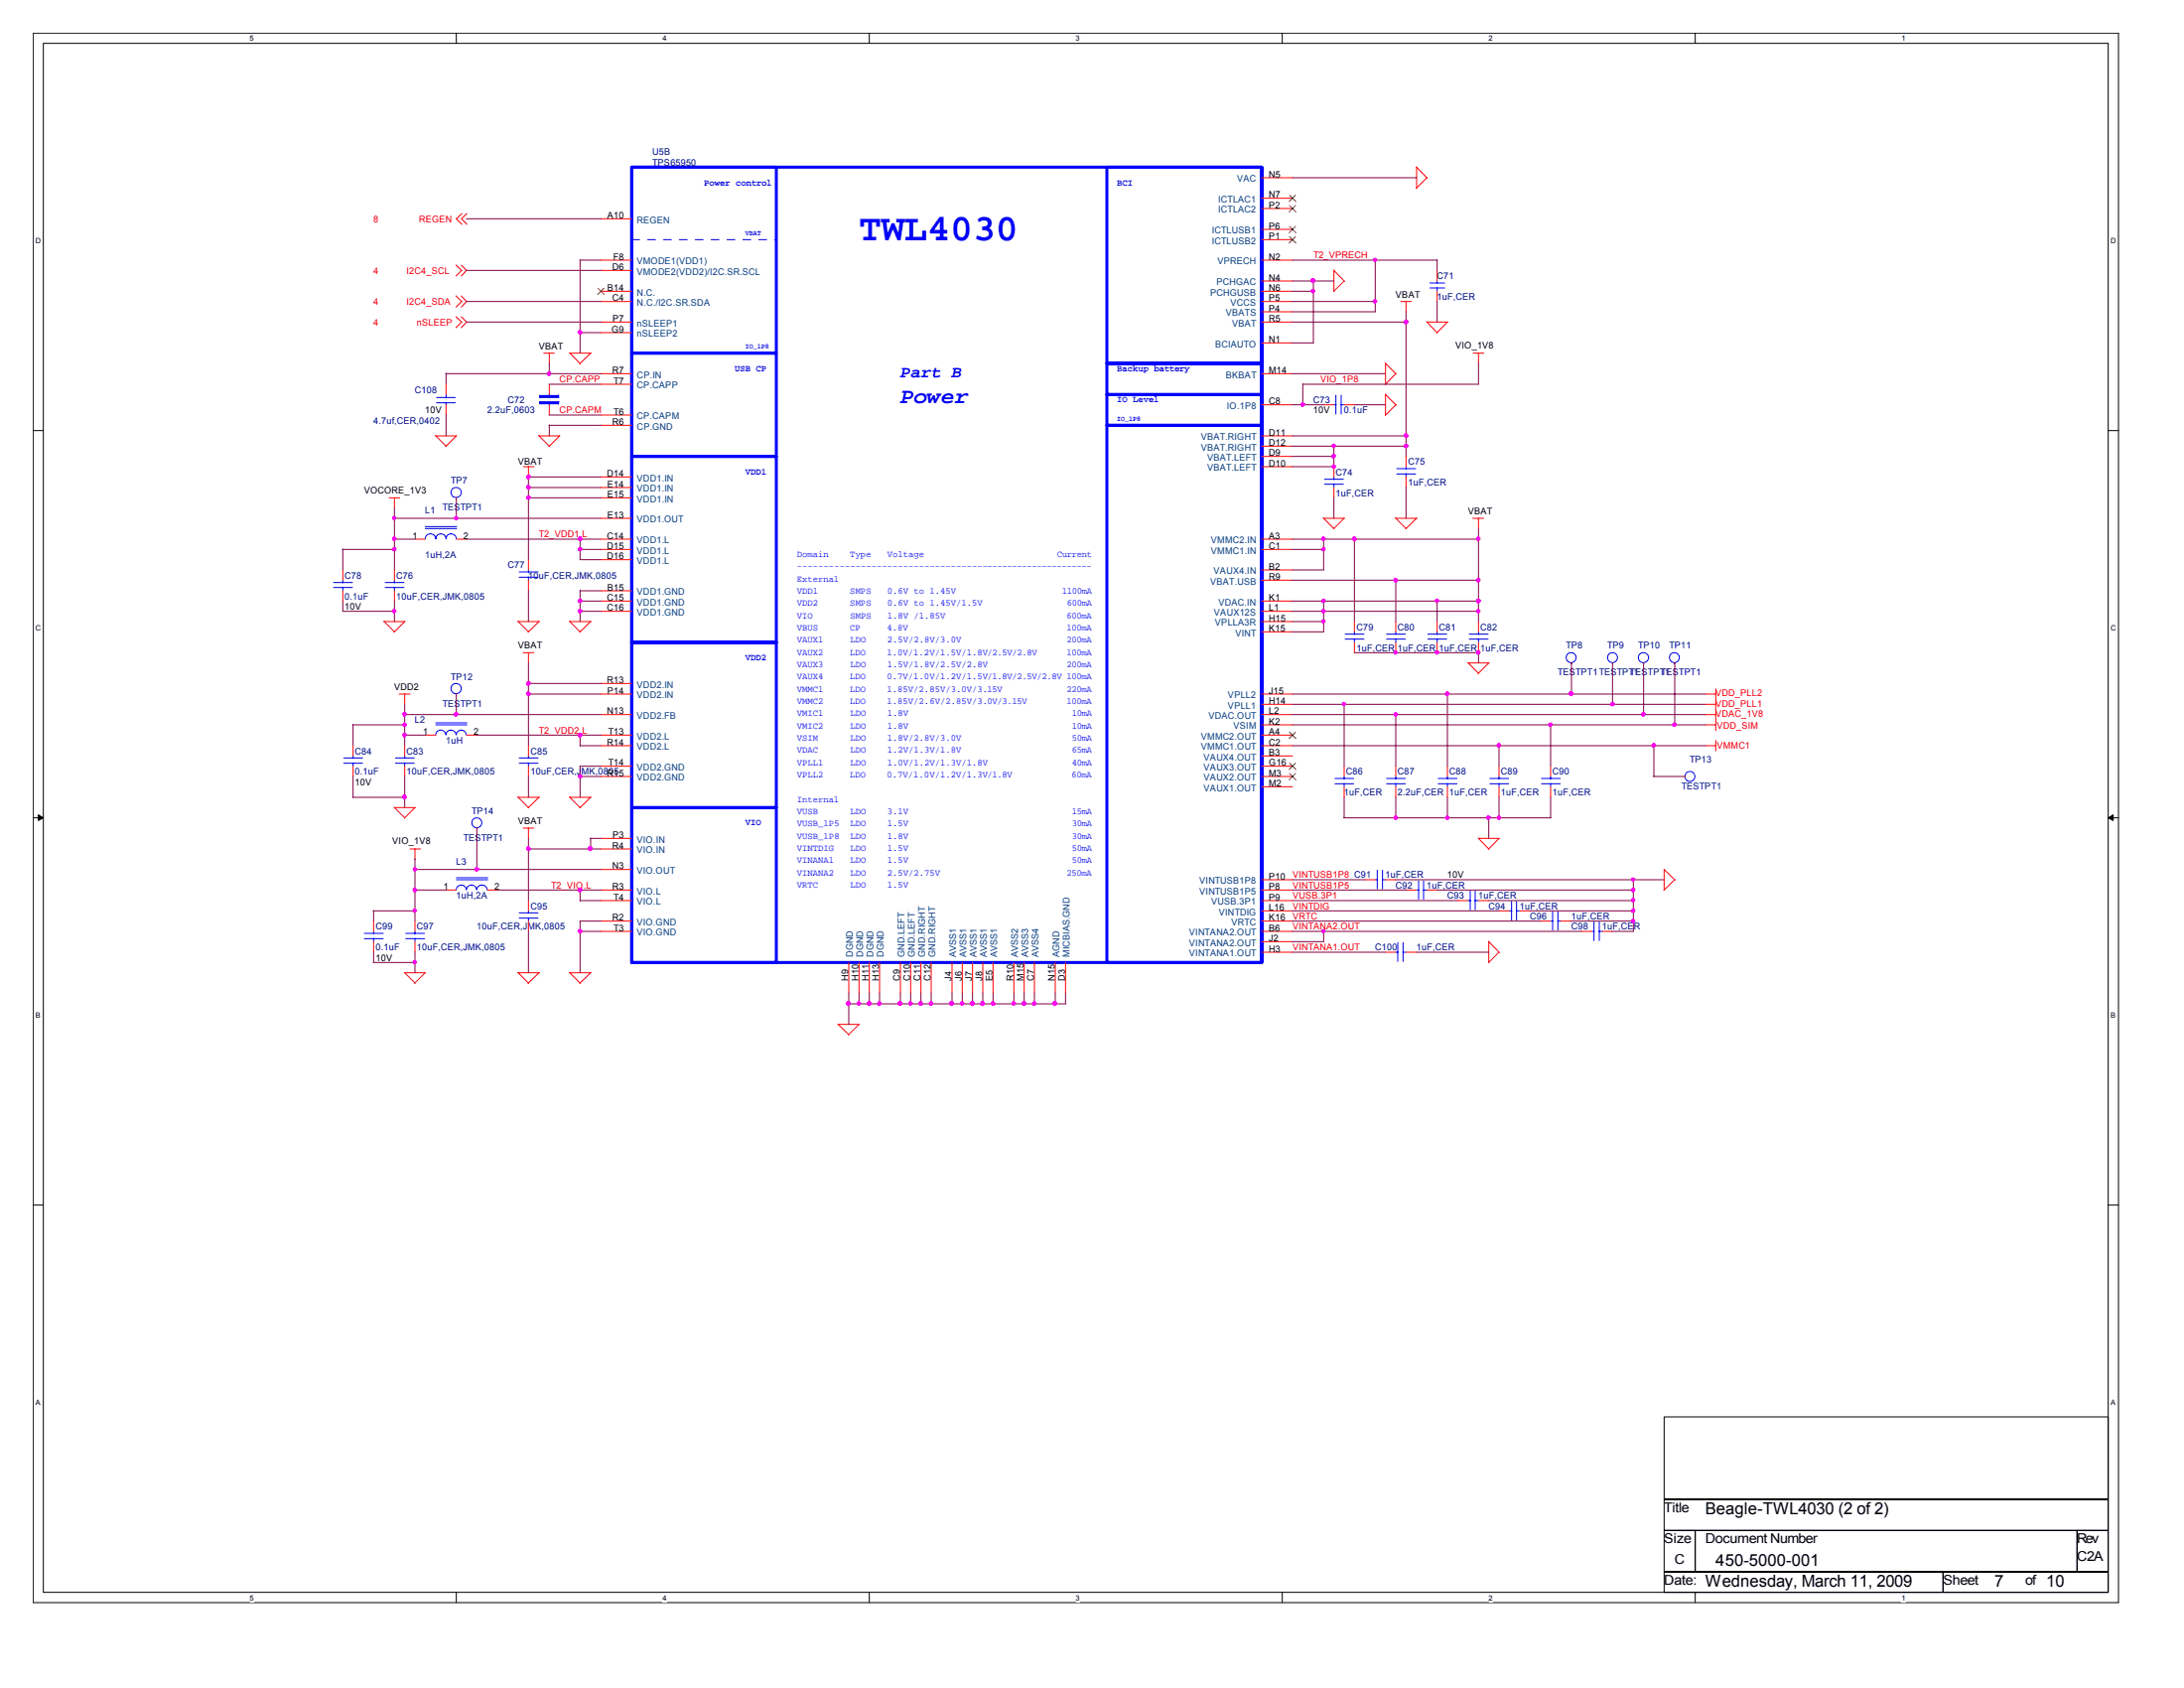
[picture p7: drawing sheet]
<svg xmlns="http://www.w3.org/2000/svg" width="279mm" height="216mm" viewBox="0 0 279 216" stroke-linecap="round" stroke-linejoin="round" font-family="sans-serif">
<path d="M4.2 4.2h266.8v200.8h-266.8zM5.5 5.5h264.2v198.2h-264.2z" fill="none" stroke="#000" stroke-width=".13"/>
<g fill="#fff">
<path d="M32 4.4h.5v1.1h-.5z"/>
<path d="M32 203.8h.5v1.1h-.5z"/>
</g>
<path d="M58.4 4.2v1.3M58.4 203.7v1.3" fill="none" stroke="#000" stroke-width=".13"/>
<g fill="#fff">
<path d="M84.8 4.4h.5v1.1h-.5z"/>
<path d="M84.8 203.8h.5v1.1h-.5z"/>
</g>
<path d="M111.2 4.2v1.3M111.2 203.7v1.3" fill="none" stroke="#000" stroke-width=".13"/>
<g fill="#fff">
<path d="M137.6 4.4h.5v1.1h-.5z"/>
<path d="M137.6 203.8h.5v1.1h-.5z"/>
</g>
<path d="M164 4.2v1.3M164 203.7v1.3" fill="none" stroke="#000" stroke-width=".13"/>
<g fill="#fff">
<path d="M190.5 4.4h.5v1.1h-.5z"/>
<path d="M190.5 203.8h.5v1.1h-.5z"/>
</g>
<path d="M216.9 4.2v1.3M216.9 203.7v1.3" fill="none" stroke="#000" stroke-width=".13"/>
<g fill="#fff">
<path d="M243.3 4.4h.5v1.1h-.5z"/>
<path d="M243.3 203.8h.5v1.1h-.5z"/>
<path d="M4.6 30.3h.6v1.1h-.6z"/>
<path d="M270 30.3h.7v1.1h-.7z"/>
<path d="M4.6 79.8h.6v1.1h-.6z"/>
<path d="M270 79.8h.7v1.1h-.7z"/>
</g>
<path d="M4.2 55.1h1.3M269.7 55.1h1.3" fill="none" stroke="#000" stroke-width=".13"/>
<g fill="#fff">
<path d="M4.6 129.4h.6v1h-.6z"/>
<path d="M270 129.4h.7v1h-.7z"/>
</g>
<path d="M4.2 104.6h1.3M269.7 104.6h1.3" fill="none" stroke="#000" stroke-width=".13"/>
<path d="M4.9 104.2l.6 .4-.6 .3zM269.7 104.6l.6-.4v.7z" fill="#000" stroke="#000" stroke-width=".13"/>
<g fill="#fff">
<path d="M4.6 178.9h.6v1.1h-.6z"/>
<path d="M270 178.9h.7v1.1h-.7z"/>
</g>
<path d="M4.2 154.1h1.3M269.7 154.1h1.3M212.9 195.7h4v5.3h-4zM212.9 181.2h56.8v10.6h-56.8zM212.9 191.8h56.8v3.9h-56.8zM216.9 195.7h48.8v5.3h-48.8zM265.7 195.7h4v5.3h-4zM212.9 201h35.7v2.7h-35.7zM248.6 201h21.1v2.7h-21.1z" fill="none" stroke="#000" stroke-width=".13"/>
<g fill="none" stroke="#f00" stroke-width=".13">
<path d="M58.3 37.8l.8 .8-.8 .7M58.3 33.9l.8 .7-.8 .7M59 37.8l.7 .8-.7 .7M59 33.9l.7 .7-.7 .7M59.1 27.3l-.7 .7 .7 .7M59.7 27.3l-.6 .7 .6 .7M76.9 38.6h3.9M76.9 33.3h3.9M76.9 37.3h3.9M76.9 34.6h3.9M76.9 28h3.9M161.4 38.6h4"/>
<path d="M161.4 26.7h4M161.4 25.4h4M161.4 30.6h4M161.4 29.3h4M161.4 33.3h4M161.4 37.3h4M161.4 35.9h4M161.4 39.9h4M161.4 22.7h4M170.6 34.5v2.8M170.6 34.6l1.4 1.4M172 35.9l-1.4 1.4"/>
<path d="M179.2 38.6h1.4M179.9 38.6v1.3M181.2 21.3v2.7M181.2 21.4l1.4 1.4M182.5 22.7l-1.3 1.4M183.9 34.6v1.3M183.9 37.3v1.3M55.7 55.7l1.4 1.4M55.8 55.8h2.6M57.1 49.1v1.4M57.1 51.8v1.3M58.3 40.5l.8 .7-.8 .7"/>
<path d="M58.4 55.8l-1.4 1.3M59 40.5l.7 .7-.7 .7M67 59.7h1.3M67.6 59.7v1.3M68.9 55.7l1.4 1.4M69 55.8h2.6M69.6 45.2h1.3M70.3 45.2v1.3M70.3 49.1v1.4M70.3 51.8v1.3M71.6 55.8l-1.4 1.3M72.9 45.1l1.3 1.4"/>
<path d="M72.9 45.2h2.7M75.6 45.2l-1.4 1.3M76.9 41.2h3.9M76.9 47.8h3.9M76.9 49.1h3.9M76.9 53.1h3.9M76.9 54.4h3.9M76.9 42.5h3.9M161.4 55.8h4M161.4 59.7h4M161.4 41.2h4M161.4 51.8h4"/>
<path d="M161.4 47.8h4M161.4 43.9h4M161.4 57.1h4M161.4 58.4h4M169.3 51.8h1.3M170.6 59.7v1.3M172 51.8h1.3M177.2 46.4v2.7M177.2 50.4v2.7M177.2 50.5l1.4 1.3M177.2 46.5l1.4 1.3M178.6 51.8l-1.4 1.3"/>
<path d="M178.6 47.8l-1.4 1.4M179.9 58.4v1.3M182.5 41.1l1.4 1.4M182.5 41.2h2.7M185.2 41.2l-1.4 1.4M188.5 45.2h1.3M189.1 45.2v1.3M43.9 72.9v1.3M43.9 75.6v1.3M49.1 79.5l1.4 1.3M49.1 79.5h2.7M49.8 63.7h1.3"/>
<path d="M50.5 63.7v1.3M50.5 72.9v1.3M50.5 75.6v1.3M51.8 79.5l-1.4 1.4M53.1 69h1.3M58.4 63.7h.1M58.4 69h1.3M66.3 79.5l1.3 1.3M66.3 79.5h2.7M67.6 71.6v1.3M67.6 74.2v1.4M69 79.5l-1.4 1.4"/>
<path d="M72.9 79.5l1.3 1.3M72.9 79.5h2.7M75.6 79.5l-1.4 1.4M76.9 66.3h3.9M76.9 63.7h3.9M76.9 69h3.9M76.9 76.9h3.9M76.9 75.6h3.9M76.9 78.2h3.9M76.9 70.3h3.9M76.9 71.6h3.9M76.9 62.4h3.9"/>
<path d="M76.9 61h3.9M161.4 79.5h4M161.4 69h4M161.4 76.9h4M161.4 78.2h4M161.4 70.3h4M161.4 72.9h4M161.4 74.2h4M169.3 66.3l1.3 1.3M169.3 66.3h2.7M170.6 62.4v1.3M172 66.3l-1.4 1.3"/>
<path d="M173.3 79.5v1.3M178.5 66.3l1.4 1.3M178.6 66.3h2.7M178.6 79.5v1.3M179.9 61v1.4M181.2 66.3l-1.4 1.3M183.9 79.5v1.3M188.4 66.3h1.4M189.1 66.3v1.3M189.1 79.5v1.3M45.2 95.4v1.3M45.2 98v1.3"/>
<path d="M51.1 88.8h1.4M51.8 88.8v1.3M51.8 95.4v1.3M51.8 98v1.3M54.4 94h1.4M58.4 88.8h.1M59.7 94h1.3M66.9 83.5h1.4M67.6 83.5v1.3M67.6 95.4v1.3M67.6 98v1.3M76.9 88.8h3.9"/>
<path d="M76.9 91.4h3.9M76.9 95.4h3.9M76.9 94h3.9M76.9 99.3h3.9M76.9 98h3.9M76.9 87.4h3.9M161.4 88.8h4M161.4 91.4h4M161.4 95.4h4M161.4 90.1h4M161.4 92.7h4M161.4 94h4"/>
<path d="M161.4 99.3h4M161.4 98h4M161.4 96.7h4M161.4 80.8h4M172 98v1.3M173.3 82.2v1.3M178.6 82.2v1.3M178.6 98v1.3M183.9 82.2v1.3M185.2 98v1.3M187.8 84.8l1.3 1.3M187.8 84.8h2.7"/>
<path d="M189.1 82.2v1.3M190.5 84.8l-1.4 1.3M191.8 98v1.3M198.4 98v1.3M201 84.8h.1M206.3 84.8h.1M210.3 84.8h.1M214.2 84.8h.1M215.6 99.3h.1M218.1 88.8h1.4M218.1 91.4h1.4M218.1 95.4h1.4"/>
<path d="M218.1 90.1h1.4M218.1 92.7h1.4M219.5 88.1v5.3M219.5 94.7v1.4M47.8 117.8v1.3M50.4 103.3l1.4 1.3M50.5 103.3h2.6M52.5 108.6h1.3M53.1 108.6v1.3M53.1 117.8v1.3M53.1 103.3l-1.4 1.3M57.1 113.8h1.3"/>
<path d="M61 105.9h.1M62.4 113.8h1.3M66.3 101.9l1.3 1.4M66.3 102h2.7M66.9 105.9h1.4M67.6 105.9v1.4M67.6 115.2v1.3M67.6 117.8v1.3M69 102l-1.4 1.3M72.9 101.9l1.3 1.4M72.9 102h2.7M75.6 102l-1.4 1.3"/>
<path d="M76.9 108.6h3.9M76.9 107.2h3.9M76.9 115.2h3.9M76.9 113.8h3.9M76.9 117.8h3.9M76.9 119.1h3.9M76.9 111.2h3.9M161.4 115.2h4M161.4 113.8h4M161.4 117.8h4M161.4 112.5h4M161.4 116.5h4"/>
<path d="M161.4 119.1h4M161.4 100.6h4M172 100.6v1.4M174.6 112.5h1.3M177.2 112.5h1.4M178.6 100.6v1.4M179.9 113.8h1.3M182.5 113.8h1.4M185.2 100.6v1.4M186.5 115.2h1.3M189.1 107.2l1.4 1.4M189.1 107.2h2.7"/>
<path d="M189.1 115.2h1.4M191.8 107.2l-1.4 1.4M191.8 100.6v1.4M191.8 116.5h1.3M194.4 116.5h1.3M197.1 117.8h1.3M198.4 100.6v1.4M199.7 117.8h1.3M202.4 119.1h1.3M205 119.1h1.3M212.9 111.2v2.6M212.9 111.2l1.4 1.4"/>
<path d="M214.2 112.5l-1.3 1.4M47.8 120.4v1.4M51.7 124.4l1.4 1.3M51.8 124.4h2.6M53.1 120.4v1.4M54.4 124.4l-1.4 1.4M66.3 124.4l1.3 1.3M66.3 124.4h2.7M69 124.4l-1.4 1.4M72.9 124.4l1.3 1.3M72.9 124.4h2.7M75.6 124.4l-1.4 1.4"/>
<path d="M107.2 131l1.4 1.3M107.2 131h2.7M108.6 123.1v3.9M109.9 131l-1.4 1.4M109.9 123.1v3.9M111.2 123.1v3.9M112.5 123.1v3.9M115.2 123.1v3.9M116.5 123.1v3.9M117.8 123.1v3.9M119.1 123.1v3.9M121.8 123.1v3.9"/>
<path d="M123.1 123.1v3.9M124.4 123.1v3.9M125.7 123.1v3.9M127 123.1v3.9M129.7 123.1v3.9M131 123.1v3.9M132.3 123.1v3.9M135 123.1v3.9M136.3 123.1v3.9M161.4 121.8h4M161.4 120.4h4M177.2 121.8h1.4"/>
<path d="M179.9 121.8h1.3M190.5 120.4v2.7M190.5 120.4l1.3 1.4M191.8 121.8l-1.4 1.3"/>
</g>
<g fill="none" stroke="#00f" stroke-width=".13">
<path d="M182.9 36.8h1.9M182.9 36.2h1.9M183.9 35.9v.3M183.9 36.8v.5M55.8 50.8h2.5M55.8 51.5h2.5M57.1 50.5v.4M57.1 51.5v.3M69 51.5h2.5M69 50.6h2.5M69 51.6h2.5M69 50.7h2.5"/>
<path d="M69.1 50.8h2.4M69.1 50.6v.3M69.1 51.3v.3M69.1 51.4h2.4M70.3 50.4v.2M70.3 51.6v.2M71.5 50.5v.3M71.5 51.4v.3M170.6 51.8h.3M170.9 50.5v2.5M171.5 51.8h.5M171.6 50.5v2.5"/>
<path d="M178.7 59.9h2.4M179.9 59.7v.3M42.7 75.1h2.4M42.7 74.5h2.4M43.9 74.2v.3M43.9 75.1v.5M49.3 75.1h2.4M49.3 74.5h2.4M50.5 74.2v.3M50.5 75.1v.5M54.4 68.9a.68 .68 0 0 1 .7-.6 .68 .68 0 0 1 .7 .6 .66 .66 0 0 1 .6-.6 .66 .66 0 0 1 .7 .6 .66 .66 0 0 1 .6-.6 .66 .66 0 0 1 .7 .6M54.4 67.6h4"/>
<path d="M54.4 67.4h4M66.4 73.8h2.4M66.4 73.2h2.4M67.6 72.9v.3M67.6 73.8v.4M169.5 61.9h2.4M169.5 61.3h2.4M170.6 61v.3M170.6 61.9v.5M178.7 60.6h2.4M179.9 60.6v.4M44 97.6h2.4"/>
<path d="M44 96.9h2.4M45.2 96.7v.3M45.2 97.6v.4M50.6 97.6h2.4M50.6 96.9h2.4M51.8 96.7v.3M51.8 97.6v.4M55.8 94a.64 .64 0 0 1 .6-.6 .64 .64 0 0 1 .6 .6M55.8 92.7h3.9M55.8 92.5h3.9M57.1 94a.64 .64 0 0 1 .6-.6 .64 .64 0 0 1 .6 .6M58.4 94a.64 .64 0 0 1 .6-.6 .64 .64 0 0 1 .6 .6"/>
<path d="M66.4 97.6h2.4M66.4 96.9h2.4M67.6 96.7v.3M67.6 97.6v.4M170.8 99.6h2.4M172 99.3v.3M172.1 81.7h2.4M172.1 81.1h2.4M173.3 80.8v.4M173.3 81.7v.5M177.4 99.6h2.4M177.4 81.7h2.4"/>
<path d="M177.4 81.1h2.4M178.6 80.8v.4M178.6 81.7v.5M178.6 99.3v.3M182.7 81.7h2.4M182.7 81.1h2.4M183.9 80.8v.4M183.9 81.7v.5M184 99.6h2.4M185.2 99.3v.3M188 81.7h2.4M188 81.1h2.4"/>
<path d="M189.1 80.8v.4M189.1 81.7v.5M190.6 99.6h2.4M191.8 99.3v.3M197.2 99.6h2.4M198.4 99.3v.3M46.6 119.4h2.4M47.8 119.1v.3M51.9 119.4h2.4M53.1 119.1v.3M58.4 113.8a.64 .64 0 0 1 .6-.6 .64 .64 0 0 1 .6 .6M58.4 112.5h4"/>
<path d="M58.4 112.3h4M59.7 113.8a.64 .64 0 0 1 .6-.6 .64 .64 0 0 1 .7 .6M61 113.8a.66 .66 0 0 1 .7-.6 .66 .66 0 0 1 .6 .6M66.4 117.4h2.4M66.4 116.8h2.4M67.6 116.5v.3M67.6 117.4v.4M170.8 100.2h2.4M172 100.2v.4M175.9 112.5h.3M176.2 111.3v2.4M176.8 112.5h.4"/>
<path d="M176.9 111.3v2.4M177.4 100.2h2.4M178.6 100.2v.4M181.2 113.8h.3M181.5 112.6v2.4M182.1 113.8h.4M182.1 112.6v2.4M184 100.2h2.4M185.2 100.2v.4M187.8 115.2h.3M188.1 114v2.4M188.7 115.2h.4"/>
<path d="M188.7 114v2.4M190.6 100.2h2.4M191.8 100.2v.4M193.1 116.5h.3M193.4 115.3v2.4M194 116.5h.4M194 115.3v2.4M197.2 100.2h2.4M198.4 117.8h.3M198.4 100.2v.4M198.6 116.6v2.4M199.3 117.8h.4"/>
<path d="M199.3 116.6v2.4M203.7 119.1h.3M203.9 117.9v2.4M204.6 119.1h.4M204.6 117.9v2.4M46.6 120.1h2.4M47.8 120v.4M51.9 120.1h2.4M53.1 120v.4M178.6 121.8h.3M178.8 120.6v2.4M179.5 121.8h.4"/>
<path d="M179.5 120.6v2.4"/>
<circle cx="58.4" cy="63" r=".66"/>
<circle cx="58.3" cy="88.1" r=".66"/>
<circle cx="201" cy="84.1" r=".64"/>
<circle cx="206.3" cy="84.1" r=".64"/>
<circle cx="210.2" cy="84.1" r=".66"/>
<circle cx="214.2" cy="84.1" r=".64"/>
<circle cx="216.2" cy="99.3" r=".64"/>
<circle cx="61" cy="105.2" r=".64"/>
</g>
<path d="M80.8 30.6h18.6M141.6 21.4v99.1M80.8 58.4h18.6M80.8 45.2h18.6M141.6 50.5h18.5M141.6 54.4h18.5M141.6 46.5h18.5M80.8 82.2h18.6" fill="none" stroke="#00f" stroke-width=".13" stroke-dasharray="1 1 1 1 1 1 1 1"/>
<path d="M80.8 21.4h80.6v101.7h-80.6zM80.8 21.4h18.5v23.8h-18.5zM141.6 21.4h19.8v25.1h-19.8zM80.8 45.2h18.5v13.2h-18.5zM80.8 58.4h18.5v23.8h-18.5zM141.6 46.5h19.8v4h-19.8zM141.6 50.5h19.8v3.9h-19.8zM141.6 54.4h19.8v68.7h-19.8zM80.8 82.2h18.5v21.1h-18.5zM80.8 103.3h18.5v19.8h-18.5z" fill="none" stroke="#00f" stroke-width=".38"/>
<g fill="none" stroke="#804000" stroke-width=".13">
<path d="M76.5 36.9l.8 .8M77.3 36.9l-.8 .8M165 26.3l.8 .8M165 25l.8 .8M165 30.3l.8 .8M165 29l.8 .8M165.7 26.3l-.8 .8M165.7 25l-.8 .8M165.7 30.3l-.8 .8M165.7 29l-.8 .8M165 93.6l.8 .8M165 97.6l.8 .8"/>
<path d="M165 98.9l.8 .8M165.7 93.6l-.8 .8M165.7 97.6l-.8 .8M165.7 98.9l-.8 .8"/>
</g>
<g fill="none" stroke="#800040" stroke-width=".13">
<path d="M59.6 38.6h17.3M59.6 34.6h17.3M59.6 28h17.3M74.2 33.3h2.7M74.2 33.2v12M165.3 38.6h10.6M165.3 33.3h18.6M165.3 22.7h15.9M165.3 35.9h5.3M165.3 37.3h2.7M168 35.9v8h-2.7M175.9 33.2v6.7h-10.6"/>
<path d="M179.9 39.8v18.6M183.9 33.2v1.4M183.9 38.5v2.7M57 47.8h19.9M57.1 47.8v1.3M57.1 53v2.8M59.6 41.2h17.3M70.2 53.1h6.7M70.2 49.1h6.7M70.2 54.4h6.7M70.3 46.4v1.4M70.3 54.4v1.4"/>
<path d="M74.2 42.5h2.7M165.3 51.8h4M165.3 47.8h11.9M165.3 57.1h14.6M165.3 41.2h14.6M165.3 58.4h5.3M165.3 55.8h14.6M166.7 49.1v2.7M170.6 57v2.7h-5.3M173.2 51.8h4M189.1 46.4v2.7h-22.5M43.8 78.2h6.7"/>
<path d="M43.8 70.3h6.7M43.9 70.2v2.7M43.9 76.8v1.4M50.4 69h2.7M50.4 66.3h26.5M50.5 64.9v8M50.5 76.8v2.7M58.4 63.6v2.7M59.6 69h17.3M67.6 61h9.3M67.6 63.7h9.3M67.6 62.4h9.3"/>
<path d="M67.6 61v10.6M67.6 75.5v4M74.2 78.2h2.7M74.2 71.6h2.7M74.2 70.3h2.7M74.2 76.9h2.7M74.2 75.6h2.7M74.2 68.9v2.7M74.2 75.5v4M165.3 78.2h23.8M165.3 69h23.8M165.3 70.3h4"/>
<path d="M165.3 76.9h23.8M165.3 74.2h23.8M165.3 79.5h4M169.3 76.8v4h-4M169.3 68.9v4h-4M170.6 63.6v2.7M173.3 68.9v10.6M178.6 74.2v5.3M179.9 62.3v4M183.9 76.8v2.7M189.1 67.6v11.9M45.1 92.7h6.7"/>
<path d="M45.2 92.7v2.7M45.2 99.3v2.7M51.7 94h2.7M51.7 91.4h25.2M51.8 90v5.4M51.8 99.3v4M58.4 88.7v2.7M61 94h15.9M67.6 88.8h9.3M67.6 87.4h9.3M67.6 84.8v10.6M67.6 99.3v2.7"/>
<path d="M74.2 99.3h2.7M74.2 95.4h2.7M74.2 98h2.7M74.2 94v1.4M74.2 98v4M165.3 95.4h52.9M165.3 92.7h52.9M165.3 88.8h52.9M165.3 90.1h52.9M165.3 91.4h52.9M172 90v8M173.2 83.5h15.9"/>
<path d="M178.6 91.4v6.6M185.2 88.7v9.3M189.1 83.4v1.4M191.8 95.3v2.7M198.4 92.7v5.3M201 84.8v4M206.3 84.8v5.3M210.3 84.8v6.6M211.5 99.3h4.1M211.6 95.3v4M214.2 84.8v7.9M45.1 102h6.7"/>
<path d="M47.8 116.5h5.3M47.8 116.5v1.3M53 113.8h4.1M53 111.2h23.9M53.1 109.9v7.9M61 105.9v5.3M63.6 113.8h13.3M67.6 108.6h9.3M67.6 107.2v8M67.6 119.1v5.3M74.2 119.1h2.7M74.2 117.8h2.7"/>
<path d="M74.2 115.2h2.7M74.2 113.8v1.4M74.2 117.8v6.6M75.5 107.2h1.4M75.6 107.2v1.4M165.3 119.1h37.1M165.3 112.5h9.3M165.3 113.8h14.6M165.3 117.8h31.8M165.3 115.2h21.2M165.3 116.5h26.5M169.3 119.1v1.3h-4"/>
<path d="M172 101.9v2.7M178.5 112.5h34.4M178.6 101.9v2.7M183.8 113.8h25.2M185.2 101.9v2.7M190.4 115.2h18.6M190.5 104.6v2.6M191.8 101.9v2.7M195.7 116.5h13.3M198.4 101.9v2.7h-26.5M201 117.8h8M209 112.5v6.6h-2.8"/>
<path d="M47.8 123.1h5.3M47.8 121.8v1.3M53.1 121.8v2.6M108.6 127v4M109.9 127v1.4M111.2 127v1.4M112.5 127v1.4M115.2 127v1.4M116.5 127v1.4M117.8 127v1.4M119.1 127v1.4M121.8 127v1.4"/>
<path d="M123.1 127v1.4M124.4 127v1.4M125.7 127v1.4M127 127v1.4M129.7 127v1.4M131 127v1.4M132.3 127v1.4M135 127v1.4M136.3 127v1.4h-27.8M165.3 121.8h11.9M181.2 121.8h9.3"/>
</g>
<g fill="#f0f" stroke="#f0f" stroke-width=".13">
<path d="M130.8 128.2l.2-.1 .2 .1v.3l-.2 .1-.2-.1z" fill-rule="evenodd"/>
<path d="M129.5 128.2l.2-.1 .2 .1-.1 .3-.1 .1-.2-.1z" fill-rule="evenodd"/>
<path d="M51.6 93.8h.1l.2 .1v.3l-.2 .1-.1-.1z" fill-rule="evenodd"/>
<path d="M185 104.4h.3l.1 .2-.1 .1-.2 .1-.1-.1z" fill-rule="evenodd"/>
<path d="M178.4 104.4h.3l.1 .2-.1 .1-.2 .1-.1-.1z" fill-rule="evenodd"/>
<path d="M188.9 76.7h.4l.1 .1-.1 .2-.2 .1-.2-.1z" fill-rule="evenodd"/>
<path d="M183.7 76.7h.3l.1 .1-.1 .2-.2 .1-.1-.1z" fill-rule="evenodd"/>
<path d="M132.1 128.2l.2-.1 .2 .1v.3l-.2 .1-.2-.1z" fill-rule="evenodd"/>
<path d="M169.1 76.7h.4v.1v.2l-.2 .1-.2-.1z" fill-rule="evenodd"/>
<path d="M58.2 66.1h.3l.1 .2-.1 .1-.2 .1-.1-.1z" fill-rule="evenodd"/>
<path d="M50.3 66.1h.3l.1 .2-.1 .1-.2 .1-.1-.1z" fill-rule="evenodd"/>
<path d="M52.9 122.9h.3l.1 .2-.1 .1-.2 .1-.1-.1z" fill-rule="evenodd"/>
<path d="M169.1 118.9h.4v.2v.2h-.2h-.2z" fill-rule="evenodd"/>
<path d="M188.9 83.3h.4l.1 .1-.1 .2-.2 .1-.2-.1z" fill-rule="evenodd"/>
<path d="M183.7 83.3h.3l.1 .1-.1 .2-.2 .1-.1-.1z" fill-rule="evenodd"/>
<path d="M191.6 104.4h.3l.1 .2-.1 .1-.2 .1-.1-.1z" fill-rule="evenodd"/>
<path d="M188.9 74h.2l.2 .1v.3l-.2 .1-.2-.1z" fill-rule="evenodd"/>
<path d="M178.4 74h.1l.2 .1v.3l-.2 .1-.1-.1z" fill-rule="evenodd"/>
<path d="M125.5 128.2l.2-.1 .2 .1v.3l-.2 .1-.2-.1z" fill-rule="evenodd"/>
<path d="M124.2 128.2l.2-.1 .2 .1-.1 .3-.1 .1-.2-.1z" fill-rule="evenodd"/>
<path d="M208.8 113.6h.1l.2 .1v.3l-.2 .1-.1-.1z" fill-rule="evenodd"/>
<path d="M125.5 128.2l.2-.1 .2 .1v.3l-.2 .1-.2-.1z" fill-rule="evenodd"/>
<path d="M170.4 59.5h.4l.1 .1-.1 .2-.2 .1-.2-.1z" fill-rule="evenodd"/>
<path d="M170.4 58.2h.4l.1 .1-.1 .2-.2 .1-.2-.1z" fill-rule="evenodd"/>
<path d="M208.8 115l.1-.1 .2 .1v.3l-.2 .1-.1-.1z" fill-rule="evenodd"/>
<path d="M208.8 117.6h.3l.1 .2-.1 .1-.2 .1-.1-.1z" fill-rule="evenodd"/>
<path d="M188.9 78h.4l.1 .1-.1 .2-.2 .1-.2-.1z" fill-rule="evenodd"/>
<path d="M169.1 78h.4v.1v.2l-.2 .1-.2-.1z" fill-rule="evenodd"/>
<path d="M211.4 95.1h.1l.3 .1-.1 .3-.2 .1-.1-.1z" fill-rule="evenodd"/>
<path d="M191.6 95.1h.1l.2 .1v.3l-.2 .1-.1-.1z" fill-rule="evenodd"/>
<path d="M50.3 78h.3l.1 .1-.1 .2-.2 .1-.1-.1z" fill-rule="evenodd"/>
<path d="M70.1 47.6l.1-.1 .2 .2v.3h-.2h-.1z" fill-rule="evenodd"/>
<path d="M169.1 70.1h.4v.1v.2l-.2 .1-.2-.1z" fill-rule="evenodd"/>
<path d="M178.4 83.3h.3l.1 .1-.1 .2-.2 .1-.1-.1z" fill-rule="evenodd"/>
<path d="M50.3 70.1h.3l.1 .1-.1 .2-.2 .1-.1-.1z" fill-rule="evenodd"/>
<path d="M58.2 91.2h.3l.1 .2-.1 .1-.2 .1-.1-.1z" fill-rule="evenodd"/>
<path d="M51.6 91.2h.3l.1 .2-.1 .1-.2 .1-.1-.1z" fill-rule="evenodd"/>
<path d="M109.7 128.2l.2-.1 .2 .1-.1 .3-.1 .1-.2-.1z" fill-rule="evenodd"/>
<path d="M51.6 101.7h.1l.2 .1v.3l-.2 .1-.1-.1z" fill-rule="evenodd"/>
<path d="M52.9 116.3h.3l.1 .2-.1 .1-.2 .1-.1-.1z" fill-rule="evenodd"/>
<path d="M112.3 128.2l.2-.1 .2 .1v.3l-.2 .1-.2-.1z" fill-rule="evenodd"/>
<path d="M169.1 68.7h.2l.2 .1v.3l-.2 .1-.2-.1z" fill-rule="evenodd"/>
<path d="M169.1 79.3h.4v.2v.1l-.2 .1-.2-.1z" fill-rule="evenodd"/>
<path d="M111 128.2l.2-.1 .2 .1-.1 .3-.1 .1-.2-.1z" fill-rule="evenodd"/>
<path d="M117.6 128.2l.2-.1 .2 .1-.1 .3-.1 .1-.2-.1z" fill-rule="evenodd"/>
<path d="M124.2 128.2l.2-.1 .2 .1-.1 .3-.1 .1-.2-.1z" fill-rule="evenodd"/>
<path d="M122.9 128.2l.2-.1 .2 .1-.1 .3-.1 .1-.2-.1z" fill-rule="evenodd"/>
<path d="M116.3 128.2l.2-.1 .2 .1-.1 .3-.1 .1-.2-.1z" fill-rule="evenodd"/>
<path d="M52.9 111h.3l.1 .2-.1 .1-.2 .1-.1-.1z" fill-rule="evenodd"/>
<path d="M111 128.2l.2-.1 .2 .1-.1 .3-.1 .1-.2-.1z" fill-rule="evenodd"/>
<path d="M188.9 76.7h.4l.1 .1-.1 .2-.2 .1-.2-.1z" fill-rule="evenodd"/>
<path d="M175.7 38.4h.4v.1v.2l-.2 .1-.2-.1z" fill-rule="evenodd"/>
<path d="M175.7 33.1h.4v.1v.2l-.2 .1-.2-.1z" fill-rule="evenodd"/>
<path d="M185 88.5h.1l.2 .1v.3l-.2 .1-.1-.1z" fill-rule="evenodd"/>
<path d="M171.8 89.9h.3l.1 .1-.1 .2-.2 .1-.1-.1z" fill-rule="evenodd"/>
<path d="M210.1 91.2h.3l.1 .2-.1 .1-.2 .1-.1-.1z" fill-rule="evenodd"/>
<path d="M178.4 91.2h.3l.1 .2-.1 .1-.2 .1-.1-.1z" fill-rule="evenodd"/>
<path d="M198.2 92.5h.3l.1 .2-.1 .1-.2 .1-.1-.1z" fill-rule="evenodd"/>
<path d="M190.3 104.4h.3l.1 .2-.1 .1-.2 .1-.1-.1z" fill-rule="evenodd"/>
<path d="M170.4 56.9h.4l.1 .1-.1 .2-.2 .1-.2-.1z" fill-rule="evenodd"/>
<path d="M188.9 68.7h.2l.2 .1v.3l-.2 .1-.2-.1z" fill-rule="evenodd"/>
<path d="M130.8 128.2l.2-.1 .2 .1v.3l-.2 .1-.2-.1z" fill-rule="evenodd"/>
<path d="M52.9 113.6h.1l.3 .1-.1 .3-.2 .1-.1-.1z" fill-rule="evenodd"/>
<path d="M169.1 78h.4v.1v.2l-.2 .1-.2-.1z" fill-rule="evenodd"/>
<path d="M208.8 116.3h.3l.1 .2-.1 .1-.2 .1-.1-.1z" fill-rule="evenodd"/>
<path d="M51.6 92.5h.3l.1 .2-.1 .1-.2 .1-.1-.1z" fill-rule="evenodd"/>
<path d="M118.9 128.2l.2-.1 .2 .1v.3l-.2 .1-.2-.1z" fill-rule="evenodd"/>
<path d="M50.3 68.7h.1l.2 .1v.3l-.2 .1-.1-.1z" fill-rule="evenodd"/>
<path d="M208.8 112.3h.3l.1 .2-.1 .2h-.2h-.1z" fill-rule="evenodd"/>
<circle cx="74.2" cy="99.3" r=".25"/>
<circle cx="74.2" cy="94" r=".26"/>
<circle cx="67.6" cy="62.3" r=".26"/>
<circle cx="67.6" cy="61" r=".26"/>
<circle cx="121.7" cy="128.4" r=".26"/>
<circle cx="67.6" cy="88.7" r=".26"/>
<circle cx="166.7" cy="51.7" r=".25"/>
<circle cx="179.9" cy="55.7" r=".26"/>
<circle cx="179.9" cy="41.2" r=".26"/>
<circle cx="74.2" cy="113.8" r=".26"/>
<circle cx="74.2" cy="42.5" r=".26"/>
<circle cx="108.5" cy="128.4" r=".26"/>
<circle cx="173.3" cy="68.9" r=".26"/>
<circle cx="74.2" cy="78.2" r=".25"/>
<circle cx="115.1" cy="128.4" r=".26"/>
<circle cx="75.5" cy="108.5" r=".26"/>
<circle cx="74.2" cy="70.2" r=".25"/>
<circle cx="74.2" cy="68.9" r=".26"/>
<circle cx="67.6" cy="63.6" r=".25"/>
<circle cx="127" cy="128.4" r=".26"/>
<circle cx="67.6" cy="87.4" r=".26"/>
<circle cx="61" cy="111.2" r=".25"/>
<circle cx="74.2" cy="119.1" r=".25"/>
<circle cx="135" cy="128.4" r=".26"/>
<circle cx="168" cy="37.2" r=".25"/>
<circle cx="168" cy="35.9" r=".26"/>
<circle cx="201" cy="88.7" r=".26"/>
<circle cx="206.3" cy="90.1" r=".25"/>
<circle cx="214.2" cy="92.7" r=".25"/>
<circle cx="179.9" cy="57" r=".25"/>
<circle cx="74.2" cy="76.8" r=".25"/>
<circle cx="67.6" cy="108.5" r=".26"/>
</g>
<text font-size="4.9" fill="#00f" x="109.9" y="30.8">TWL4030</text>
<text font-size="2.8" fill="#00f" x="115.2" y="51.5">Power</text>
<text font-size="2.1" fill="#00f" x="115.2" y="48.3">Part B</text>
<g font-size="2.1">
<text x="218.2" y="193.7">Beagle-TWL4030 (2 of 2)</text>
<text x="218.2" y="203">Wednesday, March 11, 2009</text>
<text x="219.5" y="200.3">450-5000-001</text>
<text x="255.2" y="203">7</text>
<text x="261.8" y="203">10</text>
</g>
<g font-size="1.7">
<text x="212.9" y="193.4">Title</text>
<text x="212.9" y="197.4">Size</text>
<text x="218.2" y="197.4">Document Number</text>
<text x="265.7" y="197.4">Rev</text>
<text x="212.9" y="202.6">Date:</text>
<text x="214.2" y="200">C</text>
<text x="248.6" y="202.6">Sheet</text>
<text x="259.1" y="202.6">of</text>
<text x="265.7" y="199.6">C2A</text>
</g>
<g font-size="1.2" fill="#000080">
<text x="83.5" y="19.9">U5B</text>
<text x="83.5" y="21.2">TPS65950</text>
<text x="183.9" y="35.7">C71</text>
<text x="183.9" y="38.4">1uF,CER</text>
<text x="53.1" y="50.2">C108</text>
<text x="62.4" y="52.9">2.2uF,0603</text>
<text x="65" y="51.6">C72</text>
<text x="168" y="51.6">C73</text>
<text x="172" y="52.9">0.1uF</text>
<text x="47.8" y="54.2">4.7uf,CER,0402</text>
<text x="180.2" y="59.5">C75</text>
<text x="54.4" y="65.7">L1</text>
<text x="56.6" y="65.3">TESTPT1</text>
<text x="57.7" y="61.8">TP7</text>
<text x="170.9" y="60.8">C74</text>
<text x="170.9" y="63.5">1uF,CER</text>
<text x="180.2" y="62.1">1uF,CER</text>
<text x="54.4" y="71.4">1uH,2A</text>
<text x="44.1" y="74">C78</text>
<text x="44.1" y="76.7">0.1uF</text>
<text x="50.7" y="74">C76</text>
<text x="50.7" y="76.7">10uF,CER,JMK,0805</text>
<text x="65" y="72.7">C77</text>
<text x="67.6" y="74">10uF,CER,JMK,0805</text>
<text x="173.6" y="80.6">C79</text>
<text x="173.6" y="83.3">1uF,CER 1uF,CER 1uF,CER 1uF,CER</text>
<text x="178.8" y="80.6">C80</text>
<text x="184.1" y="80.6">C81</text>
<text x="189.4" y="80.6">C82</text>
<text x="200.4" y="83">TP8</text>
<text x="205.7" y="83">TP9</text>
<text x="209.6" y="83">TP10</text>
<text x="213.6" y="83">TP11</text>
<text x="57.7" y="87">TP12</text>
<text x="199.3" y="86.4">TESTPT1 TESTPT1</text>
<text x="208.5" y="86.4">TESTPT1</text>
<text x="212.5" y="86.4">TESTPT1</text>
<text x="53.1" y="92.5">L2</text>
<text x="56.6" y="90.4">TESTPT1</text>
<text x="57.1" y="95.1">1uH</text>
<text x="45.4" y="96.5">C84</text>
<text x="45.4" y="99.1">0.1uF</text>
<text x="52" y="96.5">C83</text>
<text x="52" y="99.1">10uF,CER,JMK,0805</text>
<text x="67.9" y="96.5">C85</text>
<text x="67.9" y="99.1">10uF,CER,JMK,0805</text>
<text x="172" y="101.7">1uF,CER</text>
<text x="172.2" y="99.1">C86</text>
<text x="178.8" y="99.1">C87</text>
<text x="178.8" y="101.7">2.2uF,CER 1uF,CER</text>
<text x="185.4" y="99.1">C88</text>
<text x="192" y="99.1">C89</text>
<text x="192" y="101.7">1uF,CER</text>
<text x="198.6" y="99.1">C90</text>
<text x="198.6" y="101.7">1uF,CER</text>
<text x="215.1" y="101">TESTPT1</text>
<text x="216.2" y="97.5">TP13</text>
<text x="59.3" y="107.6">TESTPT1</text>
<text x="60.4" y="104.1">TP14</text>
<text x="58.4" y="110.6">L3</text>
<text x="177.2" y="112.3">1uF,CER</text>
<text x="178.6" y="113.6">C92</text>
<text x="182.5" y="113.6">1uF,CER</text>
<text x="48.1" y="118.9">C99</text>
<text x="53.3" y="118.9">C97</text>
<text x="58.4" y="114.9">1uH,2A</text>
<text x="61" y="118.9">10uF,CER,JMK,0805</text>
<text x="67.9" y="116.3">C95</text>
<text x="185.2" y="114.9">C93</text>
<text x="189.1" y="114.9">1uF,CER</text>
<text x="190.5" y="116.3">C94</text>
<text x="194.4" y="116.3">1uF,CER</text>
<text x="195.7" y="117.6">C96</text>
<text x="201" y="117.6">1uF,CER</text>
<text x="201" y="118.9">C98</text>
<text x="205" y="118.9">1uF,CER</text>
<text x="48.1" y="121.5">0.1uF</text>
<text x="53.3" y="121.5">10uF,CER,JMK,0805</text>
<text x="175.9" y="121.5">C100</text>
<text x="181.2" y="121.5">1uF,CER</text>
</g>
<g font-size="1.2" fill="#00f">
<text x="90.1" y="23.7">Power control</text>
<text x="142.9" y="23.7">BCI</text>
<text x="94" y="47.5">USB CP</text>
<text x="142.9" y="47.5">Backup battery</text>
<text x="142.9" y="51.4">IO Level</text>
<text x="95.4" y="60.7">VDD1</text>
<text x="102" y="71.2">Domain</text>
<text x="108.8" y="71.2">Type</text>
<text x="113.5" y="71.2">Voltage</text>
<text x="135.2" y="71.2">Current</text>
<text x="102" y="72.8">---------------------------------------------------------</text>
<text x="102" y="74.4">External</text>
<text x="102" y="75.9">VDD1</text>
<text x="102" y="77.5">VDD2</text>
<text x="108.8" y="75.9">SMPS</text>
<text x="108.8" y="77.5">SMPS</text>
<text x="113.5" y="75.9">0.6V to 1.45V</text>
<text x="113.5" y="77.5">0.6V to 1.45V/1.5V</text>
<text x="135.8" y="75.9">1100mA</text>
<text x="136.5" y="77.5">600mA</text>
<text x="102" y="79.1">VIO</text>
<text x="102" y="80.6">VBUS</text>
<text x="102" y="82.2">VAUX1</text>
<text x="102" y="83.8">VAUX2</text>
<text x="108.8" y="80.6">CP</text>
<text x="108.8" y="83.8">LDO</text>
<text x="108.8" y="79.1">SMPS</text>
<text x="108.8" y="82.2">LDO</text>
<text x="113.5" y="80.6">4.8V</text>
<text x="113.5" y="83.8">1.0V/1.2V/1.5V/1.8V/2.5V/2.8V</text>
<text x="113.5" y="79.1">1.8V /1.85V</text>
<text x="113.5" y="82.2">2.5V/2.8V/3.0V</text>
<text x="136.5" y="80.6">100mA</text>
<text x="136.5" y="83.8">100mA</text>
<text x="136.5" y="79.1">600mA</text>
<text x="136.5" y="82.2">200mA</text>
<text x="95.4" y="84.5">VDD2</text>
<text x="102" y="85.3">VAUX3</text>
<text x="102" y="86.9">VAUX4</text>
<text x="102" y="88.5">VMMC1</text>
<text x="108.8" y="86.9">LDO</text>
<text x="108.8" y="88.5">LDO</text>
<text x="108.8" y="85.3">LDO</text>
<text x="113.5" y="86.9">0.7V/1.0V/1.2V/1.5V/1.8V/2.5V/2.8V 100mA</text>
<text x="113.5" y="88.5">1.85V/2.85V/3.0V/3.15V</text>
<text x="113.5" y="85.3">1.5V/1.8V/2.5V/2.8V</text>
<text x="136.5" y="88.5">220mA</text>
<text x="136.5" y="85.3">200mA</text>
<text x="102" y="90">VMMC2</text>
<text x="102" y="91.6">VMIC1</text>
<text x="102" y="93.2">VMIC2</text>
<text x="102" y="94.7">VSIM</text>
<text x="108.8" y="90">LDO</text>
<text x="108.8" y="94.7">LDO</text>
<text x="108.8" y="91.6">LDO</text>
<text x="108.8" y="93.2">LDO</text>
<text x="113.5" y="90">1.85V/2.6V/2.85V/3.0V/3.15V</text>
<text x="113.5" y="94.7">1.8V/2.8V/3.0V</text>
<text x="113.5" y="91.6">1.8V</text>
<text x="113.5" y="93.2">1.8V</text>
<text x="136.5" y="90">100mA</text>
<text x="137.1" y="91.6">10mA</text>
<text x="137.1" y="93.2">10mA</text>
<text x="137.1" y="94.7">50mA</text>
<text x="102" y="96.3">VDAC</text>
<text x="102" y="97.9">VPLL1</text>
<text x="102" y="99.4">VPLL2</text>
<text x="108.8" y="99.4">LDO</text>
<text x="108.8" y="96.3">LDO</text>
<text x="108.8" y="97.9">LDO</text>
<text x="113.5" y="99.4">0.7V/1.0V/1.2V/1.3V/1.8V</text>
<text x="113.5" y="96.3">1.2V/1.3V/1.8V</text>
<text x="113.5" y="97.9">1.0V/1.2V/1.3V/1.8V</text>
<text x="137.1" y="99.4">60mA</text>
<text x="137.1" y="96.3">65mA</text>
<text x="137.1" y="97.9">40mA</text>
<text x="95.4" y="105.6">VIO</text>
<text x="102" y="102.6">Internal</text>
<text x="102" y="104.1">VUSB</text>
<text x="102" y="105.7">VUSB_1P5</text>
<text x="102" y="107.3">VUSB_1P8</text>
<text x="108.8" y="104.1">LDO</text>
<text x="108.8" y="105.7">LDO</text>
<text x="108.8" y="107.3">LDO</text>
<text x="113.5" y="104.1">3.1V</text>
<text x="113.5" y="105.7">1.5V</text>
<text x="113.5" y="107.3">1.8V</text>
<text x="137.1" y="104.1">15mA</text>
<text x="137.1" y="105.7">30mA</text>
<text x="137.1" y="107.3">30mA</text>
<text x="102" y="108.8">VINTDIG</text>
<text x="102" y="110.4">VINANA1</text>
<text x="102" y="112">VINANA2</text>
<text x="102" y="113.5">VRTC</text>
<text x="108.8" y="113.5">LDO</text>
<text x="108.8" y="108.8">LDO</text>
<text x="108.8" y="110.4">LDO</text>
<text x="108.8" y="112">LDO</text>
<text x="113.5" y="113.5">1.5V</text>
<text x="113.5" y="108.8">1.5V</text>
<text x="113.5" y="110.4">1.5V</text>
<text x="113.5" y="112">2.5V/2.75V</text>
<text x="136.5" y="112">250mA</text>
<text x="137.1" y="108.8">50mA</text>
<text x="137.1" y="110.4">50mA</text>
</g>
<g font-size="1.2" fill="#004080">
<text x="158.3" y="23.3">VAC</text>
<text x="81.5" y="28.5">REGEN</text>
<text x="155.1" y="29.9">ICTLUSB1</text>
<text x="155.9" y="27.2">ICTLAC2</text>
<text x="155.9" y="25.9">ICTLAC1</text>
<text x="81.5" y="35.1">VMODE2(VDD2)/I2C.SR.SCL</text>
<text x="81.5" y="33.8">VMODE1(VDD1)</text>
<text x="155.1" y="31.2">ICTLUSB2</text>
<text x="155.8" y="33.8">VPRECH</text>
<text x="81.5" y="39.1">N.C./I2C.SR.SDA</text>
<text x="81.5" y="37.8">N.C.</text>
<text x="81.5" y="41.7">nSLEEP1</text>
<text x="154.9" y="37.8">PCHGUSB</text>
<text x="155.7" y="36.5">PCHGAC</text>
<text x="156.8" y="40.4">VBATS</text>
<text x="157.4" y="39.1">VCCS</text>
<text x="157.6" y="41.7">VBAT</text>
<text x="81.5" y="43.1">nSLEEP2</text>
<text x="155.5" y="44.4">BCIAUTO</text>
<text x="81.5" y="49.7">CP.CAPP</text>
<text x="81.5" y="53.6">CP.CAPM</text>
<text x="81.5" y="48.3">CP.IN</text>
<text x="156.8" y="48.3">BKBAT</text>
<text x="157" y="52.3">IO.1P8</text>
<text x="81.5" y="54.9">CP.GND</text>
<text x="153.7" y="56.3">VBAT.RIGHT</text>
<text x="153.7" y="57.6">VBAT.RIGHT</text>
<text x="154.4" y="58.9">VBAT.LEFT</text>
<text x="81.5" y="62.9">VDD1.IN</text>
<text x="81.5" y="61.6">VDD1.IN</text>
<text x="81.5" y="64.2">VDD1.IN</text>
<text x="154.4" y="60.2">VBAT.LEFT</text>
<text x="81.5" y="66.8">VDD1.OUT</text>
<text x="81.5" y="69.5">VDD1.L</text>
<text x="81.5" y="70.8">VDD1.L</text>
<text x="154.9" y="69.5">VMMC2.IN</text>
<text x="154.9" y="70.8">VMMC1.IN</text>
<text x="81.5" y="77.4">VDD1.GND</text>
<text x="81.5" y="76.1">VDD1.GND</text>
<text x="81.5" y="72.1">VDD1.L</text>
<text x="154.9" y="74.8">VBAT.USB</text>
<text x="155.3" y="73.4">VAUX4.IN</text>
<text x="155.9" y="77.4">VDAC.IN</text>
<text x="81.5" y="78.7">VDD1.GND</text>
<text x="155.3" y="78.7">VAUX12S</text>
<text x="155.4" y="80.1">VPLLA3R</text>
<text x="158.1" y="81.4">VINT</text>
<text x="81.5" y="89.3">VDD2.IN</text>
<text x="81.5" y="88">VDD2.IN</text>
<text x="157.1" y="89.3">VPLL2</text>
<text x="81.5" y="95.9">VDD2.L</text>
<text x="81.5" y="94.6">VDD2.L</text>
<text x="81.5" y="91.9">VDD2.FB</text>
<text x="153.7" y="94.6">VMMC2.OUT</text>
<text x="153.7" y="95.9">VMMC1.OUT</text>
<text x="154.6" y="91.9">VDAC.OUT</text>
<text x="157.1" y="90.6">VPLL1</text>
<text x="157.8" y="93.3">VSIM</text>
<text x="81.5" y="99.9">VDD2.GND</text>
<text x="81.5" y="98.6">VDD2.GND</text>
<text x="154" y="97.2">VAUX4.OUT</text>
<text x="154" y="98.6">VAUX3.OUT</text>
<text x="154" y="99.9">VAUX2.OUT</text>
<text x="154" y="101.2">VAUX1.OUT</text>
<text x="81.5" y="107.8">VIO.IN</text>
<text x="81.5" y="111.8">VIO.OUT</text>
<text x="81.5" y="109.1">VIO.IN</text>
<text x="153.5" y="113.1">VINTUSB1P8</text>
<text x="81.5" y="119.7">VIO.GND</text>
<text x="81.5" y="118.4">VIO.GND</text>
<text x="81.5" y="115.7">VIO.L</text>
<text x="81.5" y="114.4">VIO.L</text>
<text x="152.1" y="119.7">VINTANA2.OUT</text>
<text x="153.5" y="114.4">VINTUSB1P5</text>
<text x="155" y="115.7">VUSB.3P1</text>
<text x="156" y="117.1">VINTDIG</text>
<text x="157.6" y="118.4">VRTC</text>
<text x="109.1" y="122.4" transform="rotate(-90 109.1 122.4)">DGND</text>
<text x="110.4" y="122.4" transform="rotate(-90 110.4 122.4)">DGND</text>
<text x="111.8" y="122.4" transform="rotate(-90 111.8 122.4)">DGND</text>
<text x="113.1" y="122.4" transform="rotate(-90 113.1 122.4)">DGND</text>
<text x="115.7" y="122.4" transform="rotate(-90 115.7 122.4)">GND.LEFT</text>
<text x="117.1" y="122.4" transform="rotate(-90 117.1 122.4)">GND.LEFT</text>
<text x="118.4" y="122.4" transform="rotate(-90 118.4 122.4)">GND.RIGHT</text>
<text x="119.7" y="122.4" transform="rotate(-90 119.7 122.4)">GND.RIGHT</text>
<text x="122.3" y="122.4" transform="rotate(-90 122.3 122.4)">AVSS1</text>
<text x="123.7" y="122.4" transform="rotate(-90 123.7 122.4)">AVSS1</text>
<text x="125" y="122.4" transform="rotate(-90 125 122.4)">AVSS1</text>
<text x="126.3" y="122.4" transform="rotate(-90 126.3 122.4)">AVSS1</text>
<text x="127.6" y="122.4" transform="rotate(-90 127.6 122.4)">AVSS1</text>
<text x="130.3" y="122.4" transform="rotate(-90 130.3 122.4)">AVSS2</text>
<text x="131.6" y="122.4" transform="rotate(-90 131.6 122.4)">AVSS3</text>
<text x="132.9" y="122.4" transform="rotate(-90 132.9 122.4)">AVSS4</text>
<text x="135.6" y="122.4" transform="rotate(-90 135.6 122.4)">AGND</text>
<text x="136.9" y="122.4" transform="rotate(-90 136.9 122.4)">MICBIAS.GND</text>
<text x="152.1" y="122.3">VINTANA1.OUT</text>
<text x="152.1" y="121">VINTANA2.OUT</text>
</g>
<g font-size="1.2">
<text x="162.3" y="22.7">N5</text>
<text x="77.7" y="27.9">A10</text>
<text x="162.3" y="26.6">P2</text>
<text x="162.3" y="25.3">N7</text>
<text x="162.3" y="29.3">P6</text>
<text x="78.4" y="34.5">D6</text>
<text x="78.5" y="33.2">F8</text>
<text x="162.3" y="30.6">P1</text>
<text x="162.3" y="33.2">N2</text>
<text x="162.3" y="35.9">N4</text>
<text x="77.7" y="37.2">B14</text>
<text x="78.4" y="38.5">C4</text>
<text x="78.4" y="41.1">P7</text>
<text x="162.3" y="41.1">R5</text>
<text x="162.3" y="37.2">N6</text>
<text x="162.3" y="39.8">P4</text>
<text x="162.3" y="38.5">P5</text>
<text x="178.6" y="38.1">VBAT</text>
<text x="69" y="44.7">VBAT</text>
<text x="78.3" y="42.5">G9</text>
<text x="78.4" y="47.8">R7</text>
<text x="162.3" y="47.8">M14</text>
<text x="162.3" y="43.8">N1</text>
<text x="186.2" y="44.5">VIO_1V8</text>
<text x="54.4" y="52.9">10V</text>
<text x="78.5" y="49.1">T7</text>
<text x="78.5" y="53">T6</text>
<text x="162.3" y="51.7">C8</text>
<text x="168" y="52.9">10V</text>
<text x="66.3" y="59.5">VBAT</text>
<text x="78.4" y="54.4">R6</text>
<text x="162.3" y="55.7">D11</text>
<text x="162.3" y="57">D12</text>
<text x="162.3" y="59.6">D10</text>
<text x="162.3" y="58.3">D9</text>
<text x="46.6" y="63.2">VOCORE_1V3</text>
<text x="77.7" y="61">D14</text>
<text x="77.7" y="62.3">E14</text>
<text x="77.7" y="63.6">E15</text>
<text x="187.8" y="65.8">VBAT</text>
<text x="52.8" y="68.9">1</text>
<text x="59.3" y="68.9">2</text>
<text x="77.7" y="68.9">C14</text>
<text x="77.7" y="70.2">D15</text>
<text x="77.7" y="71.5">D16</text>
<text x="77.7" y="66.3">E13</text>
<text x="162.3" y="68.9">A3</text>
<text x="162.3" y="70.2">C1</text>
<text x="44.1" y="78">10V</text>
<text x="77.7" y="76.8">C15</text>
<text x="77.7" y="75.5">B15</text>
<text x="162.3" y="76.8">K1</text>
<text x="162.3" y="72.9">B2</text>
<text x="162.3" y="74.2">R9</text>
<text x="66.3" y="83">VBAT</text>
<text x="77.7" y="78.1">C16</text>
<text x="162.3" y="79.5">H15</text>
<text x="162.3" y="78.1">L1</text>
<text x="162.3" y="80.8">K15</text>
<text x="50.5" y="88.3">VDD2</text>
<text x="77.7" y="87.4">R13</text>
<text x="77.7" y="88.7">P14</text>
<text x="162.3" y="88.7">J15</text>
<text x="54.1" y="94">1</text>
<text x="60.6" y="94">2</text>
<text x="77.7" y="95.3">R14</text>
<text x="77.7" y="91.4">N13</text>
<text x="77.9" y="94">T13</text>
<text x="162.3" y="90">H14</text>
<text x="162.3" y="91.4">L2</text>
<text x="162.3" y="92.7">K2</text>
<text x="162.3" y="94">A4</text>
<text x="162.3" y="95.3">C2</text>
<text x="45.4" y="100.4">10V</text>
<text x="77.7" y="99.3">R15</text>
<text x="77.9" y="98">T14</text>
<text x="162.3" y="96.6">B3</text>
<text x="162.3" y="98">G16</text>
<text x="162.3" y="99.3">M3</text>
<text x="162.3" y="100.6">M2</text>
<text x="50.2" y="107.9">VIO_1V8</text>
<text x="66.3" y="105.5">VBAT</text>
<text x="78.4" y="107.2">P3</text>
<text x="56.8" y="113.8">1</text>
<text x="63.3" y="113.8">2</text>
<text x="78.4" y="113.8">R3</text>
<text x="78.4" y="111.2">N3</text>
<text x="78.4" y="108.5">R4</text>
<text x="162.3" y="112.5">P10</text>
<text x="162.3" y="113.8">P8</text>
<text x="185.2" y="112.3">10V</text>
<text x="78.4" y="117.8">R2</text>
<text x="78.5" y="119.1">T3</text>
<text x="78.5" y="115.1">T4</text>
<text x="162.3" y="117.8">K16</text>
<text x="162.3" y="119.1">B6</text>
<text x="162.3" y="116.5">L16</text>
<text x="162.3" y="115.1">P9</text>
<text x="48.1" y="122.9">10V</text>
<text x="108.5" y="125.4" transform="rotate(-90 108.5 125.4)">H9</text>
<text x="109.9" y="125.4" transform="rotate(-90 109.9 125.4)">H10</text>
<text x="111.2" y="125.4" transform="rotate(-90 111.2 125.4)">H11</text>
<text x="112.5" y="125.4" transform="rotate(-90 112.5 125.4)">H13</text>
<text x="115.1" y="125.4" transform="rotate(-90 115.1 125.4)">C9</text>
<text x="116.5" y="125.4" transform="rotate(-90 116.5 125.4)">C10</text>
<text x="117.8" y="125.4" transform="rotate(-90 117.8 125.4)">C11</text>
<text x="119.1" y="125.4" transform="rotate(-90 119.1 125.4)">C12</text>
<text x="121.8" y="125.4" transform="rotate(-90 121.8 125.4)">J4</text>
<text x="123.1" y="125.4" transform="rotate(-90 123.1 125.4)">J6</text>
<text x="124.4" y="125.4" transform="rotate(-90 124.4 125.4)">J7</text>
<text x="125.7" y="125.4" transform="rotate(-90 125.7 125.4)">J8</text>
<text x="127" y="125.4" transform="rotate(-90 127 125.4)">E5</text>
<text x="129.7" y="125.4" transform="rotate(-90 129.7 125.4)">R10</text>
<text x="131" y="125.4" transform="rotate(-90 131 125.4)">M15</text>
<text x="132.3" y="125.4" transform="rotate(-90 132.3 125.4)">C7</text>
<text x="135" y="125.4" transform="rotate(-90 135 125.4)">N15</text>
<text x="136.3" y="125.4" transform="rotate(-90 136.3 125.4)">D3</text>
<text x="162.3" y="121.8">H3</text>
<text x="162.3" y="120.4">J2</text>
</g>
<g font-size="1.2" fill="#f00">
<text x="47.8" y="28.4">8</text>
<text x="53.6" y="28.4">REGEN</text>
<text x="47.8" y="35.1">4</text>
<text x="52" y="35.1">I2C4_SCL</text>
<text x="168" y="33.1">T2_VPRECH</text>
<text x="47.8" y="41.7">4</text>
<text x="47.8" y="39">4</text>
<text x="52" y="39">I2C4_SDA</text>
<text x="53.3" y="41.7">nSLEEP</text>
<text x="71.6" y="52.9">CP.CAPM</text>
<text x="71.6" y="48.9">CP.CAPP</text>
<text x="168.9" y="48.9">VIO_1P8</text>
<text x="69" y="68.7">T2_VDD1.L</text>
<text x="219.5" y="89.1">VDD_PLL2</text>
<text x="69" y="93.8">T2_VDD2.L</text>
<text x="219.5" y="91.7">VDAC_1V8</text>
<text x="219.5" y="90.4">VDD_PLL1</text>
<text x="219.7" y="95.8">VMMC1</text>
<text x="219.7" y="93.2">VDD_SIM</text>
<text x="70.5" y="113.6">T2_VIO.L</text>
<text x="165.4" y="112.3">VINTUSB1P8 C91</text>
<text x="165.4" y="113.6">VINTUSB1P5</text>
<text x="165.4" y="118.9">VINTANA2.OUT</text>
<text x="165.4" y="117.6">VRTC</text>
<text x="165.4" y="116.3">VINTDIG</text>
<text x="165.4" y="114.9">VUSB.3P1</text>
<text x="165.4" y="121.5">VINTANA1.OUT</text>
</g>
<g font-size=".9">
<text x="32" y="5.2">5</text>
<text x="84.8" y="5.2">4</text>
<text x="137.6" y="5.2">3</text>
<text x="190.5" y="5.2">2</text>
<text x="243.3" y="5.2">1</text>
<text x="4.6" y="31.2">D</text>
<text x="270" y="31.2">D</text>
<text x="4.6" y="80.7">C</text>
<text x="270" y="80.7">C</text>
<text x="4.6" y="130.2">B</text>
<text x="270" y="130.2">B</text>
<text x="4.6" y="179.7">A</text>
<text x="270" y="179.7">A</text>
<text x="32" y="204.7">5</text>
<text x="84.8" y="204.7">4</text>
<text x="137.6" y="204.7">3</text>
<text x="190.5" y="204.7">2</text>
<text x="243.3" y="204.7">1</text>
</g>
<g font-size=".9" fill="#00f">
<text x="95.4" y="30.1">VBAT</text>
<text x="95.4" y="44.6">IO_1P8</text>
<text x="142.9" y="53.8">IO_1P8</text>
</g>
</svg>
